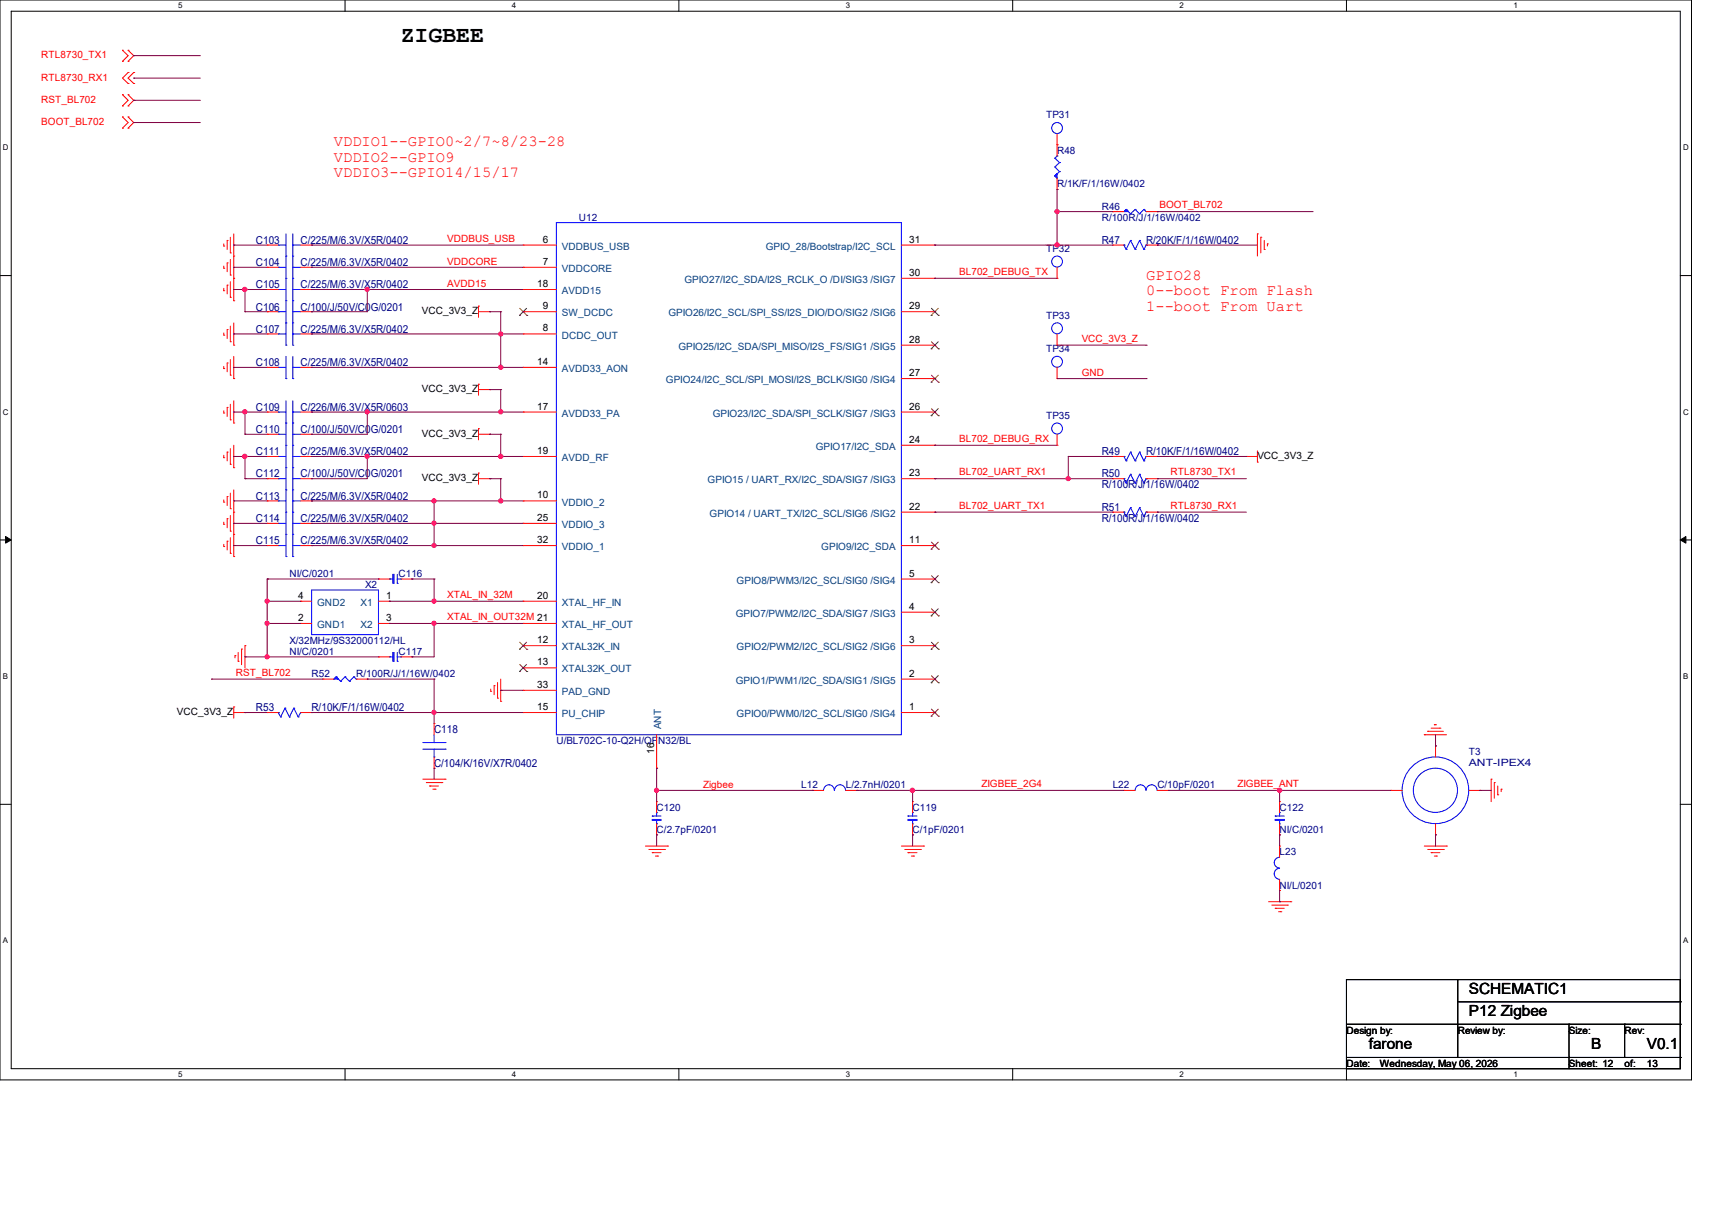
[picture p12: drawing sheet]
<svg xmlns="http://www.w3.org/2000/svg" width="297mm" height="210mm" viewBox="0 0 297 210" stroke-linecap="round" stroke-linejoin="round" font-family="sans-serif">
<path d="M0 0h293.5v187.3h-293.5zM1.9 1.9h289.6v183.4h-289.6z" fill="none" stroke="#000" stroke-width=".17"/>
<g fill="#fff">
<path d="M30.9 .2h.8v1.5h-.8z"/>
<path d="M30.9 185.5h.8v1.6h-.8z"/>
</g>
<path d="M59.9 0v1.9M59.9 185.3v2" fill="none" stroke="#000" stroke-width=".17"/>
<g fill="#fff">
<path d="M88.8 .2h.8v1.5h-.8z"/>
<path d="M88.8 185.5h.8v1.6h-.8z"/>
</g>
<path d="M117.8 0v1.9M117.8 185.3v2" fill="none" stroke="#000" stroke-width=".17"/>
<g fill="#fff">
<path d="M146.7 .2h.8v1.5h-.8z"/>
<path d="M146.7 185.5h.8v1.6h-.8z"/>
</g>
<path d="M175.7 0v1.9M175.7 185.3v2" fill="none" stroke="#000" stroke-width=".17"/>
<g fill="#fff">
<path d="M204.6 .2h.8v1.5h-.8z"/>
<path d="M204.6 185.5h.8v1.6h-.8z"/>
</g>
<path d="M233.6 0v1.9M233.6 185.3v2" fill="none" stroke="#000" stroke-width=".17"/>
<g fill="#fff">
<path d="M262.6 .2h.7v1.5h-.7z"/>
<path d="M262.6 185.5h.7v1.6h-.7z"/>
<path d="M.5 24.8h1v1.6h-1z"/>
<path d="M292 24.8h1v1.6h-1z"/>
<path d="M.5 70.7h1v1.5h-1z"/>
<path d="M292 70.7h1v1.5h-1z"/>
</g>
<path d="M0 47.8h1.9M291.5 47.8h2" fill="none" stroke="#000" stroke-width=".17"/>
<g fill="#fff">
<path d="M.5 116.5h.9v1.6h-.9z"/>
<path d="M292 116.5h.9v1.6h-.9z"/>
</g>
<path d="M0 93.6h1.9M291.5 93.6h2" fill="none" stroke="#000" stroke-width=".17"/>
<path d="M1 93l.9 .6-.9 .6zM291.5 93.6l1-.6v1.2z" fill="#000" stroke="#000" stroke-width=".17"/>
<g fill="#fff">
<path d="M.5 162.4h.9v1.5h-.9z"/>
<path d="M292 162.4h.9v1.5h-.9z"/>
</g>
<g fill="none" stroke="#000" stroke-width=".17">
<path d="M0 139.5h1.9M291.5 139.5h2M233.6 169.9h57.9v15.4h-57.9zM233.6 177.6h57.9M252.9 169.9h.1M252.9 173.7h38.6M252.9 169.9v13.5M272.2 177.6h.1M272.2 177.6v7.7M281.9 177.6h.1M281.9 177.6v5.8M291.5 177.6h.1"/>
<path d="M291.5 173.7h.1M233.6 183.4h57.9M291.5 183.4h.1"/>
</g>
<g fill="none" stroke="#f00" stroke-width=".17">
<path d="M21.3 10.6h.1M21.3 8.7h.1M21.3 18.4h.1M21.3 16.4h.1M21.3 8.7l.9 1-.9 .9M21.3 16.4l.9 1-.9 1M22.2 8.7h.1M22.2 10.6h.1M22.2 14.5h.1M22.2 12.6h.1M22.2 16.4h.1M22.2 18.4h.1"/>
<path d="M22.2 8.7l1 1-1 .9M22.2 12.6l-.9 .9 .9 1M22.2 16.4l1 1-1 1M23.2 14.5h.1M23.2 12.6h.1M23.2 12.6l-1 .9 1 1M21.3 22.2h.1M21.3 20.3h.1M21.3 20.3l.9 1-.9 .9M22.2 20.3h.1M22.2 22.2h.1M22.2 20.3l1 1-1 .9"/>
<path d="M183.4 32.9h.1M183.4 25.1h.1M183.4 23.2v3.9M183.4 30.9v2M193 36.7h.1M193 36.7h2M198.8 36.7h2M200.8 36.7h.1M38.8 42.7h.1M38.8 46.5h.1M38.8 50.4h.1M38.8 58.1h.1"/>
<path d="M38.8 42.3v.4M38.8 46.1v.4M38.8 50v.4M38.8 57.7v.4M39.4 41.7h.1M39.4 45.6h.1M39.4 49.4h.1M39.4 57.1h.1M39.4 41.7v1.6M39.4 45.6v1.5M39.4 49.4v1.6M39.4 57.1v1.6"/>
<path d="M40 43.9h.1M40 47.7h.1M40 51.6h.1M40 59.3h.1M40 41.1v2.8M40 45v2.7M40 48.9v2.7M40 56.6v2.7M40.6 44.4h.1M40.6 48.3h.1M40.6 52.2h.1M40.6 59.9h.1"/>
<path d="M40.6 40.6v11.6M40.6 56v3.9M46.4 54.1h.1M46.4 46.4h.1M46.4 42.5h.1M46.4 50.2h.1M46.4 57.9h.1M46.4 54.1h1.9M46.4 46.4h1.9M46.4 42.5h1.9M46.4 50.2h1.9M46.4 57.9h1.9"/>
<path d="M52.2 54.1h1.9M52.2 46.4h1.9M52.2 42.5h1.9M52.2 50.2h1.9M52.2 57.9h1.9M54.1 54.1h.1M54.1 46.4h.1M54.1 42.5h.1M54.1 50.2h.1M54.1 57.9h.1M83 53.1h.1M83 54.1h2"/>
<path d="M83 53.1v1.9M85 54.1h.1M90.8 42.5h.1M90.8 46.4h.1M90.8 57.9h.1M90.8 50.2h.1M90.8 54.1h.1M90.8 54.1h5.7M90.8 46.4h5.7M90.8 42.5h5.7M90.8 50.2h5.7M90.8 57.9h5.7"/>
<path d="M156.4 54.1h5.8M156.4 42.5h5.8M156.4 59.9h5.8M156.4 48.3h5.8M162.2 59.9h.1M162.2 54.1h.1M162.2 48.3h.1M162.2 42.5h.1M183.4 48.3h.1M183.4 59.9h.1M183.4 46.4v1.9M183.4 57.9v2"/>
<path d="M193 42.5h.1M193 42.5h2M198.8 42.5h2M200.8 42.5h.1M218.1 40.6h.1M218.1 40.6v3.8M218.7 41.1h.1M218.7 41.1v2.8M219.3 43.3h.1M219.3 41.7v1.6M219.9 42.3h.1M219.9 42.3v.4"/>
<path d="M38.8 63.9h.1M38.8 71.6h.1M38.8 79.4h.1M38.8 63.5v.4M38.8 71.2v.4M38.8 79v.4M39.4 62.9h.1M39.4 70.7h.1M39.4 78.4h.1M39.4 62.9v1.6M39.4 70.7v1.5M39.4 78.4v1.5"/>
<path d="M40 65.1h.1M40 72.8h.1M40 62.4v2.7M40 70.1v2.7M40 77.8v2.7M40.6 65.7h.1M40.6 73.4h.1M40.6 61.8v3.9M40.6 69.5v3.9M40.6 77.2v3.9M46.4 79.2h.1M46.4 63.7h.1"/>
<path d="M46.4 71.5h.1M46.4 75.3h.1M46.4 75.3h1.9M46.4 79.2h1.9M46.4 63.7h1.9M46.4 71.5h1.9M52.2 75.3h1.9M52.2 79.2h1.9M52.2 63.7h1.9M52.2 71.5h1.9M54.1 79.2h.1M54.1 63.7h.1"/>
<path d="M54.1 71.5h.1M54.1 75.3h.1M83 66.6h.1M83 74.3h.1M83 66.6v1.9M83 74.3v2M83 67.6h2M83 75.3h2M85 67.6h.1M85 75.3h.1M90.8 71.5h.1M90.8 79.2h.1"/>
<path d="M90.8 63.7h.1M90.8 79.2h5.7M90.8 63.7h5.7M90.8 71.5h5.7M156.4 71.5h5.8M156.4 77.2h5.8M156.4 65.7h5.8M162.2 77.2h.1M162.2 71.5h.1M162.2 65.7h.1M183.4 77.2h.1M183.4 65.7h.1"/>
<path d="M183.4 63.7v2M183.4 75.3v1.9M193 79.2h.1M193 79.2h2M198.8 79.2h2M200.8 79.2h.1M216.2 79.2h.1M216.2 79.2h1.9M218.1 78.2v1.9M38.8 90.9h.1M38.8 94.8h.1M38.8 87.1h.1"/>
<path d="M38.8 86.7v.4M38.8 90.6v.3M38.8 94.4v.4M39.4 90h.1M39.4 93.9h.1M39.4 86.1h.1M39.4 86.1v1.6M39.4 90v1.5M39.4 93.9v1.5M40 92.1h.1M40 96h.1M40 80.5h.1"/>
<path d="M40 88.2h.1M40 85.5v2.7M40 89.4v2.7M40 93.3v2.7M40.6 92.7h.1M40.6 96.5h.1M40.6 81.1h.1M40.6 88.8h.1M40.6 85v11.5M46.4 94.6h.1M46.4 86.9h.1M46.4 90.8h.1"/>
<path d="M46.4 83h.1M46.4 83h1.9M46.4 94.6h1.9M46.4 86.9h1.9M46.4 90.8h1.9M52.2 83h1.9M52.2 94.6h1.9M52.2 86.9h1.9M52.2 90.8h1.9M54.1 94.6h.1M54.1 86.9h.1M54.1 90.8h.1"/>
<path d="M54.1 83h.1M83 82h.1M83 82v2M83 83h2M85 83h.1M90.8 90.8h.1M90.8 94.6h.1M90.8 86.9h.1M90.8 94.6h5.7M90.8 86.9h5.7M90.8 90.8h5.7M156.4 83h5.8"/>
<path d="M156.4 94.6h5.8M156.4 88.8h5.8M162.2 88.8h.1M162.2 83h.1M162.2 94.6h.1M193 83h.1M193 88.8h.1M193 83h2M193 88.8h2M198.8 83h2M198.8 88.8h2M200.8 83h.1"/>
<path d="M200.8 88.8h.1M218.1 80.1h.1M40.8 113.7h.1M40.8 113.7v.4M41.3 114.7h.1M41.3 113.2v1.5M41.9 112.6h.1M41.9 112.6v2.7M42.5 112h.1M42.5 112v3.8M52.2 108.1h.1M52.2 104.3h.1"/>
<path d="M52.2 104.3h1.9M52.2 108.1h1.9M56 117.8h.1M56 117.8h1.9M61.8 117.8h1.9M63.7 117.8h.1M65.7 100.4h.1M65.7 113.9h.1M65.7 104.3h1.9M65.7 108.1h1.9M65.7 100.4h1.9M65.7 113.9h1.9"/>
<path d="M67.6 104.3h.1M67.6 108.1h.1M69.5 100.4h2M69.5 113.9h2M71.5 100.4h.1M71.5 113.9h.1M85.1 119.9h.1M85.1 119.5v.4M85.7 118.9h.1M85.7 118.9v1.6M86.3 118.4v2.7M86.9 117.8v3.8"/>
<path d="M90.8 104.3h.1M90.8 108.1h.1M90.8 115.8h.1M90.8 112h.1M90.8 119.7h.1M90.8 104.3h5.7M90.8 108.1h5.7M90.8 112h5.7M90.8 115.8h5.7M90.8 119.7h5.7M156.4 100.4h5.8M156.4 117.8h5.8"/>
<path d="M156.4 112h5.8M156.4 106.2h5.8M162.2 117.8h.1M162.2 112h.1M162.2 106.2h.1M162.2 100.4h.1M40.6 122.6h.1M40.6 122.6v1.9M40.6 123.6h1.9M42.5 123.6h.1M46.4 123.6h.1M46.4 123.6h1.9"/>
<path d="M52.2 123.6h1.9M54.1 123.6h.1M73.4 135.1h3.8M74 135.7h2.7M74.5 136.3h.1M74.5 136.3h1.6M75.1 136.9h.4M75.3 125.5h.1M75.3 133.2h.1M75.3 125.5v1.9M75.3 131.3v1.9M75.5 136.9h.1"/>
<path d="M76.7 135.7h.1M77.2 135.1h.1M86.3 121.1h.1M86.9 121.6h.1M90.8 123.6h.1M90.8 123.6h5.7M113.9 139h.1M113.9 133.2h.1M113.9 127.4v5.8M113.9 139v1.9M140.9 137.1h.1M140.9 137.1h2"/>
<path d="M146.7 137.1h2M148.7 137.1h.1M156.4 123.6h5.8M158.3 139h.1M158.3 139v1.9M162.2 123.6h.1M195 137.1h.1M195 137.1h1.9M200.8 137.1h1.9M202.7 137.1h.1M222 139h.1M222 139v1.9"/>
<path d="M241.3 137.1h.1M241.3 137.1h1.9M247.1 127.4h.1M247.1 127.4h3.9M247.7 126.8h.1M247.7 126.8h2.7M248.3 126.3h1.5M248.8 125.7h.1M248.8 125.7h.4M249 129.4h.1M249 129.4v1.9M249.8 126.3h.1"/>
<path d="M254.8 137.1h2M256.8 137.1h.1M258.7 135.1h.1M258.7 135.1v3.9M259.2 135.7h.1M259.2 135.7v2.7M259.8 137.8h.1M259.8 136.3v1.5M260.4 136.9h.1M260.4 136.9v.4M112 146.7h3.8M112.6 147.3h2.7"/>
<path d="M113.2 147.9h.1M113.2 147.9h1.5M113.7 148.5h.4M113.9 144.8h.1M113.9 142.9v1.9M114.1 148.5h.1M115.3 147.3h.1M115.8 146.7h.1M156.4 146.7h3.8M157 147.3h2.7M157.5 147.9h.1M157.5 147.9h1.6"/>
<path d="M158.1 148.5h.4M158.3 144.8h.1M158.3 142.9v1.9M158.5 148.5h.1M159.7 147.3h.1M160.2 146.7h.1M220.1 156.4h3.8M220.6 157h2.8M221.2 157.5h.1M221.2 157.5h1.6M221.8 158.1h.4M222 144.8h.1"/>
<path d="M222 154.4h.1M222 146.7h.1M222 142.9v1.9M222 146.7v2M222 152.5v1.9M222.2 158.1h.1M223.4 157h.1M223.9 156.4h.1M247.1 146.7h3.9M247.7 147.3h2.7M248.3 147.9h.1M248.3 147.9h1.5"/>
<path d="M248.8 148.5h.4M249 144.8h.1M249 142.9v1.9M249.2 148.5h.1M250.4 147.3h.1M251 146.7h.1"/>
</g>
<g fill="none" stroke="#00f" stroke-width=".17">
<path d="M96.5 38.6h59.9v88.8h-59.9zM183 30.5h.1M183 29h.1M183 27.4h.1M183 30.5l.4 .4M183 29l.8 .8M183 27.4l.8 .8M183.4 27.1h.1M183.4 27.1l-.4 .3M183.8 29.8h.1M183.8 28.2h.1M183.8 29.8l-.8 .7"/>
<path d="M183.8 28.2l-.8 .8M195.4 36.3h.1M195.4 36.3l-.4 .4M195.4 36.3l.7 .8M196.1 37.1h.1M196.9 36.3h.1M196.9 36.3l-.8 .8M196.9 36.3l.8 .8M197.7 37.1h.1M198.5 36.3h.1M198.5 36.3l-.8 .8M198.5 36.3l.3 .4"/>
<path d="M198.8 36.7h.1M48.3 54.1h.1M48.3 46.4h.1M48.3 42.5h.1M48.3 50.2h.1M48.3 57.9h.1M48.3 54.1h1.3M48.3 46.4h1.3M48.3 42.5h1.3M48.3 50.2h1.3M48.3 57.9h1.3M49.6 56h.1"/>
<path d="M49.6 48.3h.1M49.6 44.4h.1M49.6 52.2h.1M49.6 59.9h.1M49.6 40.6v19.3M50.8 54.1h.1M50.8 56h.1M50.8 46.4h.1M50.8 48.3h.1M50.8 42.5h.1M50.8 44.4h.1M50.8 50.2h.1"/>
<path d="M50.8 52.2h.1M50.8 57.9h.1M50.8 59.9h.1M50.8 40.6v19.3M50.8 54.1h1.4M50.8 46.4h1.4M50.8 42.5h1.4M50.8 50.2h1.4M50.8 57.9h1.4M195 42.5h.1M195 42.5l.4 .8M195.4 43.3h.1"/>
<path d="M196.1 41.7h.1M196.1 41.7l-.7 1.6M196.1 41.7l.8 1.6M196.9 43.3h.1M197.7 41.7h.1M197.7 41.7l-.8 1.6M197.7 41.7l.8 1.6M198.5 43.3h.1M198.8 42.5h.1M198.8 42.5l-.3 .8M48.3 79.2h.1M48.3 63.7h.1"/>
<path d="M48.3 71.5h.1M48.3 75.3h.1M48.3 79.2h1.3M48.3 63.7h1.3M48.3 71.5h1.3M48.3 75.3h1.3M49.6 65.7h.1M49.6 73.4h.1M49.6 77.2h.1M49.6 61.8v3.9M49.6 69.5v27M50.8 79.2h.1"/>
<path d="M50.8 63.7h.1M50.8 65.7h.1M50.8 71.5h.1M50.8 73.4h.1M50.8 75.3h.1M50.8 77.2h.1M50.8 61.8v3.9M50.8 69.5v27M50.8 79.2h1.4M50.8 63.7h1.4M50.8 71.5h1.4M50.8 75.3h1.4"/>
<path d="M195 79.2h.1M195 79.2l.4 .7M195.4 79.9h.1M196.1 78.4h.1M196.1 78.4l-.7 1.5M196.1 78.4l.8 1.5M196.9 79.9h.1M197.7 78.4h.1M197.7 78.4l-.8 1.5M197.7 78.4l.8 1.5M198.5 79.9h.1M198.8 79.2h.1"/>
<path d="M198.8 79.2l-.3 .7M48.3 94.6h.1M48.3 86.9h.1M48.3 90.8h.1M48.3 83h.1M48.3 94.6h1.3M48.3 86.9h1.3M48.3 90.8h1.3M48.3 83h1.3M49.6 96.5h.1M49.6 81.1h.1M49.6 88.8h.1"/>
<path d="M49.6 92.7h.1M49.6 85h.1M50.8 94.6h.1M50.8 96.5h.1M50.8 81.1h.1M50.8 86.9h.1M50.8 88.8h.1M50.8 90.8h.1M50.8 92.7h.1M50.8 83h.1M50.8 85h.1M50.8 94.6h1.4"/>
<path d="M50.8 86.9h1.4M50.8 90.8h1.4M50.8 83h1.4M68.9 99.6v1.6M195 83h.1M195 88.8h.1M195 83l.4 .8M195 88.8l.4 .8M195.4 83.8h.1M195.4 89.6h.1M196.1 82.3h.1M196.1 88.1h.1"/>
<path d="M196.1 82.3l-.7 1.5M196.1 82.3l.8 1.5M196.1 88.1l-.7 1.5M196.1 88.1l.8 1.5M196.9 83.8h.1M196.9 89.6h.1M197.7 82.3h.1M197.7 88.1h.1M197.7 82.3l-.8 1.5M197.7 82.3l.8 1.5M197.7 88.1l-.8 1.5M197.7 88.1l.8 1.5"/>
<path d="M198.5 83.8h.1M198.5 89.6h.1M198.8 83h.1M198.8 88.8h.1M198.8 83l-.3 .8M198.8 88.8l-.3 .8M54.1 102.3h11.6v7.8h-11.6zM58.3 117.4h.1M58.3 117.4l-.4 .4M58.3 117.4l.8 .8M59.1 118.2h.1M59.9 117.4h.1"/>
<path d="M59.9 117.4l-.8 .8M59.9 117.4l.7 .8M60.6 118.2h.1M61.4 117.4h.1M61.4 117.4l-.8 .8M61.4 117.4l.4 .4M61.8 117.8h.1M67.6 100.4h.1M67.6 113.9h.1M67.6 100.4h.6M67.6 113.9h.6M68.9 101.2h.1"/>
<path d="M68.9 114.7h.1M68.9 100.4h.6M68.9 113.2v1.5M68.9 113.9h.6M69.5 100.4h.1M69.5 113.9h.1M48.3 123.6h.1M48.3 123.6l.4 .7M48.7 124.3h.1M49.4 122.8h.1M49.4 122.8l-.7 1.5M49.4 122.8l.8 1.5"/>
<path d="M50.2 124.3h.1M51 122.8h.1M51 122.8l-.8 1.5M51 122.8l.7 1.5M51.7 124.3h.1M52.2 123.6h.1M52.2 123.6l-.5 .7M73.4 129.9h3.8M73.4 128.8h3.8M75.3 131.3h.1M75.3 128.8h.1M75.3 127.4v1.4"/>
<path d="M75.3 129.9v1.4M77.2 129.9h.1M77.2 128.8h.1M144.7 137.1a.93 .93 0 0 0-.9-1 .93 .93 0 0 0-.9 1M146.7 137.1a.95 .95 0 0 0-1-1 .95 .95 0 0 0-.9 1M198.8 137.1a.93 .93 0 0 0-.9-1 .93 .93 0 0 0-1 1M200.7 137.1a.95 .95 0 0 0-.9-1 .95 .95 0 0 0-1 1M113.2 141.5h.1M113.2 141.5h1.5M113.9 140.9h.1M113.9 142.9h.1M113.9 140.9v.6"/>
<path d="M113.9 142.3v.6M157.5 141.5h.1M157.5 141.5h1.6M158.3 140.9h.1M158.3 142.9h.1M158.3 140.9v.6M158.3 142.3v.6M221.2 141.5h.1M221.2 141.5h1.6M222 150.6a.95 .95 0 0 0-.9 .9 .95 .95 0 0 0 .9 1M222 140.9h.1M222 142.9h.1"/>
<path d="M222 148.7a.93 .93 0 0 0-.9 .9 .93 .93 0 0 0 .9 .9M222 140.9v.6M222 142.3v.6"/>
<circle cx="183.4" cy="22.2" r=".94"/>
<circle cx="183.4" cy="56.9" r=".94"/>
<circle cx="183.4" cy="45.4" r=".94"/>
<circle cx="183.4" cy="74.3" r=".94"/>
<circle cx="183.4" cy="62.7" r=".94"/>
<circle cx="249" cy="137.1" r="5.8"/>
<circle cx="249" cy="137.1" r="3.8"/>
</g>
<g fill="#00f" stroke="#00f" stroke-width=".17">
<path d="M183 30.5l.4-.4v.8l-.4-.4 .4-.4z" fill-rule="evenodd"/>
<path d="M68.2 99.6h.2v1.6h-.2z" fill-rule="evenodd"/>
<path d="M68.2 113.2h.2v1.5h-.2z" fill-rule="evenodd"/>
<path d="M195.4 36.3l.3 .4h-.7l.4-.4 .3 .4z" fill-rule="evenodd"/>
<path d="M113.2 142.1h1.5v.2h-1.5z" fill-rule="evenodd"/>
<path d="M221.2 142.1h1.6v.2h-1.6z" fill-rule="evenodd"/>
<path d="M57.9 117.8l.4-.4 .4 .4-.4-.4 .4 .4z" fill-rule="evenodd"/>
<path d="M157.5 142.1h1.6v.2h-1.6z" fill-rule="evenodd"/>
</g>
<g fill="none" stroke="#804000" stroke-width=".17">
<path d="M90.1 54.7h.1M90.2 53.5l1.2 1.2M91.4 53.5l-1.3 1.2M91.4 54.7h.1M161.5 54.7h.1M161.6 59.3l1.2 1.2M161.6 53.5l1.2 1.2M162.8 59.3l-1.3 1.2M162.8 53.5l-1.3 1.2M162.8 54.7h.1M161.5 72.1h.1M161.5 66.3h.1"/>
<path d="M161.5 60.5h.1M161.6 70.9l1.2 1.2M161.6 65.1l1.2 1.2M162.8 70.9l-1.3 1.2M162.8 65.1l-1.3 1.2M162.8 72.1h.1M162.8 66.3h.1M162.8 60.5h.1M161.5 95.2h.1M161.6 99.8l1.2 1.2M161.6 94l1.2 1.2M162.8 99.8l-1.3 1.2"/>
<path d="M162.8 94l-1.3 1.2M162.8 95.2h.1M90.1 116.5h.1M90.1 112.6h.1M90.2 115.2l1.2 1.3M90.2 111.4l1.2 1.2M91.4 115.2l-1.3 1.3M91.4 111.4l-1.3 1.2M91.4 116.5h.1M91.4 112.6h.1M161.5 118.4h.1M161.5 112.6h.1"/>
<path d="M161.5 106.8h.1M161.5 101h.1M161.6 117.2l1.2 1.2M161.6 111.4l1.2 1.2M161.6 105.6l1.2 1.2M162.8 117.2l-1.3 1.2M162.8 111.4l-1.3 1.2M162.8 105.6l-1.3 1.2M162.8 118.4h.1M162.8 112.6h.1M162.8 106.8h.1M162.8 101h.1"/>
<path d="M161.5 124.2h.1M161.6 123l1.2 1.2M162.8 123l-1.3 1.2M162.8 124.2h.1"/>
</g>
<g fill="none" stroke="#800040" stroke-width=".17">
<path d="M23.2 9.7h.1M23.2 13.5h.1M23.2 17.4h.1M23.2 9.7h11.6M23.2 13.5h11.6M23.2 17.4h11.6M23.2 21.3h.1M23.2 21.3h11.6M183.4 32.9h.1M183.4 36.7h.1M183.4 32.9v9.6M183.4 36.7h9.6"/>
<path d="M200.8 36.7h.1M200.8 36.7h27M40.6 42.5h.1M40.6 46.4h.1M40.6 50.2h.1M40.6 57.9h.1M40.6 42.5h5.8M40.6 57.9h5.8M40.6 46.4h5.8M40.6 50.2h5.8M42.5 50.2h.1M42.5 54.1h.1"/>
<path d="M42.5 54.1h3.9M42.5 50.2v3.9M54.1 42.5h.1M54.1 46.4h.1M54.1 50.2h.1M54.1 54.1h.1M54.1 57.9h.1M54.1 42.5h36.7M54.1 57.9h36.7M54.1 46.4h36.7M54.1 50.2h36.7M63.7 50.2h.1"/>
<path d="M63.7 50.2v3.9h-9.6M85 54.1h.1M85 54.1h1.9M86.9 54.1h.1M86.9 57.9h.1M86.9 54.1v9.6M162.2 48.3h.1M162.2 42.5h.1M162.2 42.5h30.8M162.2 48.3h21.2M183.4 42.5h.1M183.4 59.9h15.4"/>
<path d="M198.8 59.9h.1M200.8 42.5h.1M200.8 42.5h17.3M40.6 63.7h.1M40.6 71.5h.1M40.6 79.2h.1M40.6 79.2h5.8M40.6 71.5h5.8M40.6 63.7h5.8M42.5 75.3h.1M42.5 71.5h.1M42.5 79.2h.1"/>
<path d="M42.5 71.5v3.8M42.5 79.2v3.8M42.5 75.3h3.9M54.1 63.7h.1M54.1 71.5h.1M54.1 75.3h.1M54.1 79.2h.1M54.1 79.2h36.7M54.1 71.5h36.7M54.1 63.7h36.7M63.7 71.5h.1M63.7 79.2h.1"/>
<path d="M63.7 79.2v3.8h-9.6M63.7 71.5v3.8h-9.6M85 67.6h.1M85 75.3h.1M85 75.3h1.9M85 67.6h1.9M86.9 63.7h.1M86.9 67.6h.1M86.9 71.5h.1M86.9 75.3h.1M86.9 79.2h.1M86.9 67.6v3.9"/>
<path d="M86.9 75.3v3.9M162.2 77.2h.1M162.2 77.2h21.2M183.4 65.7h15.4M185.3 79.2h.1M185.3 79.2h7.7M185.3 79.2v3.8M198.8 65.7h.1M200.8 79.2h.1M200.8 79.2h15.4M40.6 90.8h.1M40.6 94.6h.1"/>
<path d="M40.6 86.9h.1M40.6 90.8h5.8M40.6 94.6h5.8M40.6 86.9h5.8M42.5 83h.1M42.5 83h3.9M54.1 90.8h.1M54.1 94.6h.1M54.1 83h.1M54.1 86.9h.1M54.1 90.8h36.7M54.1 94.6h36.7"/>
<path d="M54.1 86.9h36.7M75.3 90.8h.1M75.3 94.6h.1M75.3 86.9h.1M75.3 86.9v7.7M85 83h.1M85 83h1.9M86.9 83h.1M86.9 86.9h.1M86.9 83v3.9M162.2 83h.1M162.2 88.8h.1"/>
<path d="M162.2 83h30.8M162.2 88.8h30.8M185.3 83h.1M200.8 83h.1M200.8 88.8h.1M200.8 83h15.4M200.8 88.8h15.4M36.7 117.8h.1M36.7 117.8h19.3M42.5 113.9h.1M42.5 113.9h23.2M46.4 100.4h.1"/>
<path d="M46.4 108.1h.1M46.4 113.9h.1M46.4 104.3h.1M46.4 104.3h5.8M46.4 100.4h19.3M46.4 108.1h5.8M46.4 100.4v13.5M63.7 117.8h.1M63.7 117.8h11.6M67.6 104.3h.1M67.6 108.1h.1M67.6 104.3h23.2"/>
<path d="M67.6 108.1h23.2M71.5 100.4h.1M71.5 113.9h.1M71.5 100.4h3.8M75.3 100.4h.1M75.3 108.1h.1M75.3 104.3h.1M75.3 117.8h.1M75.3 108.1v5.8h-3.8M75.3 100.4v3.9M75.3 117.8v7.7M86.9 119.7h.1"/>
<path d="M86.9 119.7h3.9M42.5 123.6h.1M42.5 123.6h3.9M54.1 123.6h.1M54.1 123.6h36.7M75.3 123.6h.1M75.3 133.2h.1M75.3 133.2v1.9M113.9 137.1h.1M113.9 133.2h.1M113.9 137.1h27M113.9 133.2v5.8"/>
<path d="M140.9 137.1h.1M148.7 137.1h.1M148.7 137.1h46.3M158.3 137.1h.1M158.3 137.1v1.9M202.7 137.1h38.6M222 137.1h.1M222 137.1v1.9M249 129.4h.1M249 127.4v2M256.8 137.1h.1M256.8 137.1h1.9"/>
<path d="M113.9 144.8h.1M113.9 144.8v1.9M158.3 144.8h.1M158.3 144.8v1.9M222 144.8h.1M222 156.4h.1M222 144.8v1.9M222 154.4v2M249 144.8h.1M249 144.8v1.9"/>
</g>
<g fill="#f0f" stroke="#f0f" stroke-width=".17">
<circle cx="75.3" cy="90.7" r=".36"/>
<circle cx="75.3" cy="94.6" r=".36"/>
<circle cx="46.3" cy="113.9" r=".36"/>
<circle cx="75.3" cy="104.2" r=".36"/>
<circle cx="75.3" cy="108.1" r=".36"/>
<circle cx="46.3" cy="104.2" r=".36"/>
<circle cx="46.3" cy="108.1" r=".36"/>
<circle cx="185.3" cy="83" r=".36"/>
<circle cx="183.4" cy="42.5" r=".37"/>
<circle cx="86.9" cy="71.4" r=".37"/>
<circle cx="63.7" cy="71.4" r=".36"/>
<circle cx="63.7" cy="50.2" r=".36"/>
<circle cx="42.5" cy="50.2" r=".37"/>
<circle cx="183.4" cy="36.7" r=".37"/>
<circle cx="86.9" cy="57.9" r=".37"/>
<circle cx="42.5" cy="71.4" r=".37"/>
<circle cx="86.9" cy="63.7" r=".37"/>
<circle cx="75.3" cy="123.5" r=".36"/>
<circle cx="42.5" cy="79.1" r=".37"/>
<circle cx="86.9" cy="79.1" r=".37"/>
<circle cx="63.7" cy="79.1" r=".36"/>
<circle cx="75.3" cy="86.9" r=".36"/>
<circle cx="86.9" cy="86.9" r=".37"/>
<circle cx="158.3" cy="137.1" r=".37"/>
<circle cx="113.9" cy="137.1" r=".36"/>
<circle cx="222" cy="137.1" r=".37"/>
</g>
<text font-size="4" x="69.5" y="7.3">ZIGBEE</text>
<g font-size="2.7" fill="#f00">
<text x="57.9" y="25.4">VDDIO1--GPIO0~2/7~8/23-28</text>
<text x="57.9" y="28">VDDIO2--GPIO9</text>
<text x="57.9" y="30.7">VDDIO3--GPIO14/15/17</text>
<text x="198.8" y="48.5">GPIO28</text>
<text x="198.8" y="51.2">0--boot From Flash</text>
<text x="198.8" y="53.8">1--boot From Uart</text>
</g>
<g font-size="2.7">
<text x="254.8" y="172.3">SCHEMATIC1</text>
<text x="254.8" y="176.1">P12 Zigbee</text>
<text x="237.4" y="181.9">farone</text>
<text x="276.1" y="181.9">B</text>
<text x="285.7" y="181.9">V0.1</text>
</g>
<g font-size="1.9" fill="#000080">
<text x="44.4" y="46.1">C104</text>
<text x="44.4" y="42.2">C103</text>
<text x="52.2" y="46.1">C/225/M/6.3V/X5R/0402</text>
<text x="52.2" y="42.2">C/225/M/6.3V/X5R/0402</text>
<text x="191.1" y="42.2">R47</text>
<text x="198.8" y="42.2">R/20K/F/1/16W/0402</text>
<text x="44.4" y="53.8">C106</text>
<text x="44.4" y="50">C105</text>
<text x="52.2" y="53.8">C/100/J/50V/C0G/0201</text>
<text x="52.2" y="50">C/225/M/6.3V/X5R/0402</text>
<text x="44.4" y="57.7">C107</text>
<text x="52.2" y="57.7">C/225/M/6.3V/X5R/0402</text>
<text x="44.4" y="63.5">C108</text>
<text x="52.2" y="63.5">C/225/M/6.3V/X5R/0402</text>
<text x="44.4" y="71.2">C109</text>
<text x="52.2" y="71.2">C/226/M/6.3V/X5R/0603</text>
<text x="44.4" y="75.1">C110</text>
<text x="52.2" y="75.1">C/100/J/50V/C0G/0201</text>
<text x="44.4" y="78.9">C111</text>
<text x="44.4" y="82.8">C112</text>
<text x="52.2" y="78.9">C/225/M/6.3V/X5R/0402</text>
<text x="52.2" y="82.8">C/100/J/50V/C0G/0201</text>
<text x="191.1" y="78.9">R49</text>
<text x="191.1" y="82.8">R50</text>
<text x="198.8" y="78.9">R/10K/F/1/16W/0402</text>
<text x="44.4" y="86.7">C113</text>
<text x="52.2" y="86.7">C/225/M/6.3V/X5R/0402</text>
<text x="191.1" y="84.7">R/100R/J/1/16W/0402</text>
<text x="191.1" y="88.6">R51</text>
<text x="44.4" y="94.4">C115</text>
<text x="44.4" y="90.5">C114</text>
<text x="52.2" y="94.4">C/225/M/6.3V/X5R/0402</text>
<text x="52.2" y="90.5">C/225/M/6.3V/X5R/0402</text>
<text x="191.1" y="90.5">R/100R/J/1/16W/0402</text>
<text x="44.4" y="123.3">R53</text>
<text x="54.1" y="123.3">R/10K/F/1/16W/0402</text>
<text x="75.3" y="127.2">C118</text>
<text x="75.3" y="133">C/104/K/16V/X7R/0402</text>
</g>
<g font-size="1.7" fill="#f00">
<text x="7.2" y="10.1">RTL8730_TX1</text>
<text x="7.2" y="14">RTL8730_RX1</text>
<text x="7.2" y="17.8">RST_BL702</text>
<text x="7.2" y="21.7">BOOT_BL702</text>
<text x="77.6" y="41.9">VDDBUS_USB</text>
<text x="201.2" y="36.1">BOOT_BL702</text>
<text x="77.6" y="46">VDDCORE</text>
<text x="166.4" y="47.7">BL702_DEBUG_TX</text>
<text x="77.6" y="49.8">AVDD15</text>
<text x="187.7" y="59.3">VCC_3V3_Z</text>
<text x="187.7" y="65.3">GND</text>
<text x="166.4" y="76.6">BL702_DEBUG_RX</text>
<text x="166.4" y="82.4">BL702_UART_RX1</text>
<text x="203.1" y="82.4">RTL8730_TX1</text>
<text x="166.4" y="88.2">BL702_UART_TX1</text>
<text x="203.1" y="88.2">RTL8730_RX1</text>
<text x="77.6" y="103.7">XTAL_IN_32M</text>
<text x="77.6" y="107.5">XTAL_IN_OUT32M 21</text>
<text x="40.9" y="117.2">RST_BL702</text>
<text x="122" y="136.7">Zigbee</text>
<text x="170.3" y="136.5">ZIGBEE_2G4</text>
<text x="214.7" y="136.5">ZIGBEE_ANT</text>
</g>
<g font-size="1.7" fill="#000080">
<text x="181.5" y="20.5">TP31</text>
<text x="183.4" y="26.7">R48</text>
<text x="183.4" y="32.5">R/1K/F/1/16W/0402</text>
<text x="100.4" y="38.3">U12</text>
<text x="191.1" y="36.4">R46</text>
<text x="191.1" y="38.3">R/100R/J/1/16W/0402</text>
<text x="181.5" y="43.7">TP32</text>
<text x="181.5" y="55.3">TP33</text>
<text x="181.5" y="61.1">TP34</text>
<text x="181.5" y="72.6">TP35</text>
<text x="50.2" y="100.1">NI/C/0201</text>
<text x="69.1" y="100.1">C116</text>
<text x="63.3" y="102">X2</text>
<text x="50.2" y="111.7">X/32MHz/9S32000112/HL</text>
<text x="50.2" y="113.6">NI/C/0201</text>
<text x="69.1" y="113.6">C117</text>
<text x="54.1" y="117.4">R52</text>
<text x="61.8" y="117.4">R/100R/J/1/16W/0402</text>
<text x="96.5" y="129">U/BL702C-10-Q2H/QFN32/BL</text>
<text x="254.8" y="131">T3</text>
<text x="139" y="136.7">L12</text>
<text x="146.7" y="136.7">L/2.7nH/0201</text>
<text x="193" y="136.7">L22</text>
<text x="200.8" y="136.7">C/10pF/0201</text>
<text x="254.8" y="132.9">ANT-IPEX4</text>
<text x="113.9" y="140.6">C120</text>
<text x="158.3" y="140.6">C119</text>
<text x="222" y="140.6">C122</text>
<text x="113.9" y="144.5">C/2.7pF/0201</text>
<text x="158.3" y="144.5">C/1pF/0201</text>
<text x="222" y="144.5">NI/C/0201</text>
<text x="222" y="148.3">L23</text>
<text x="222" y="154.1">NI/L/0201</text>
</g>
<g font-size="1.7">
<text x="94.2" y="42.1">6</text>
<text x="94.2" y="45.9">7</text>
<text x="157.7" y="47.8">30</text>
<text x="157.7" y="42.1">31</text>
<text x="93.2" y="49.8">18</text>
<text x="94.2" y="53.6">9</text>
<text x="157.7" y="53.6">29</text>
<text x="73.2" y="54.5">VCC_3V3_Z</text>
<text x="94.2" y="57.5">8</text>
<text x="157.7" y="59.4">28</text>
<text x="93.2" y="63.3">14</text>
<text x="157.7" y="65.2">27</text>
<text x="73.2" y="68">VCC_3V3_Z</text>
<text x="93.2" y="71">17</text>
<text x="157.7" y="71">26</text>
<text x="73.2" y="75.7">VCC_3V3_Z</text>
<text x="157.7" y="76.8">24</text>
<text x="73.2" y="83.5">VCC_3V3_Z</text>
<text x="93.2" y="78.7">19</text>
<text x="157.7" y="82.6">23</text>
<text x="218.1" y="79.6">VCC_3V3_Z</text>
<text x="93.2" y="86.4">10</text>
<text x="157.7" y="88.4">22</text>
<text x="93.2" y="90.3">25</text>
<text x="93.2" y="94.2">32</text>
<text x="157.7" y="94.2">11</text>
<text x="157.7" y="100">5</text>
<text x="51.7" y="107.7">2</text>
<text x="51.7" y="103.8">4</text>
<text x="67" y="103.8">1</text>
<text x="67" y="107.7">3</text>
<text x="93.2" y="103.8">20</text>
<text x="157.7" y="105.7">4</text>
<text x="93.2" y="111.5">12</text>
<text x="157.7" y="111.5">3</text>
<text x="93.2" y="115.4">13</text>
<text x="93.2" y="119.3">33</text>
<text x="157.7" y="117.3">2</text>
<text x="30.7" y="124">VCC_3V3_Z</text>
<text x="93.2" y="123.1">15</text>
<text x="157.7" y="123.1">1</text>
<text x="113.5" y="130.7" transform="rotate(-90 113.5 130.7)">16</text>
<text x="233.6" y="179.2">Design by:</text>
<text x="252.9" y="179.2">Review by:</text>
<text x="272.2" y="179.2">Size:</text>
<text x="281.8" y="179.2">Rev:</text>
<text x="233.6" y="185">Date:</text>
<text x="239.4" y="185">Wednesday, May 06, 2026</text>
<text x="272.2" y="185">Sheet: 12</text>
<text x="281.9" y="185">of:</text>
<text x="285.7" y="185">13</text>
</g>
<g font-size="1.7" fill="#004080">
<text x="97.5" y="43.3">VDDBUS_USB</text>
<text x="97.5" y="47.2">VDDCORE</text>
<text x="132.8" y="43.3">GPIO_28/Bootstrap/I2C_SCL</text>
<text x="97.5" y="51">AVDD15</text>
<text x="118.7" y="49.1">GPIO27/I2C_SDA/I2S_RCLK_O /DI/SIG3 /SIG7</text>
<text x="97.5" y="58.7">DCDC_OUT</text>
<text x="97.5" y="54.9">SW_DCDC</text>
<text x="115.9" y="54.9">GPIO26/I2C_SCL/SPI_SS/I2S_DIO/DO/SIG2 /SIG6</text>
<text x="97.5" y="64.5">AVDD33_AON</text>
<text x="117.7" y="60.7">GPIO25/I2C_SDA/SPI_MISO/I2S_FS/SIG1 /SIG5</text>
<text x="115.5" y="66.5">GPIO24/I2C_SCL/SPI_MOSI/I2S_BCLK/SIG0 /SIG4</text>
<text x="97.5" y="72.3">AVDD33_PA</text>
<text x="123.7" y="72.3">GPIO23/I2C_SDA/SPI_SCLK/SIG7 /SIG3</text>
<text x="97.5" y="80">AVDD_RF</text>
<text x="122.8" y="83.8">GPIO15 / UART_RX/I2C_SDA/SIG7 /SIG3</text>
<text x="141.5" y="78">GPIO17/I2C_SDA</text>
<text x="97.5" y="87.7">VDDIO_2</text>
<text x="123.1" y="89.6">GPIO14 / UART_TX/I2C_SCL/SIG6 /SIG2</text>
<text x="97.5" y="91.6">VDDIO_3</text>
<text x="97.5" y="95.4">VDDIO_1</text>
<text x="142.5" y="95.4">GPIO9/I2C_SDA</text>
<text x="127.8" y="101.2">GPIO8/PWM3/I2C_SCL/SIG0 /SIG4</text>
<text x="55" y="105.1">GND2</text>
<text x="62.6" y="105.1">X1</text>
<text x="97.5" y="105.1">XTAL_HF_IN</text>
<text x="127.6" y="107">GPIO7/PWM2/I2C_SDA/SIG7 /SIG3</text>
<text x="55" y="108.9">GND1</text>
<text x="62.6" y="108.9">X2</text>
<text x="97.5" y="108.9">XTAL_HF_OUT</text>
<text x="97.5" y="112.8">XTAL32K_IN</text>
<text x="127.8" y="112.8">GPIO2/PWM2/I2C_SCL/SIG2 /SIG6</text>
<text x="97.5" y="116.6">XTAL32K_OUT</text>
<text x="127.6" y="118.6">GPIO1/PWM1/I2C_SDA/SIG1 /SIG5</text>
<text x="97.5" y="124.4">PU_CHIP</text>
<text x="97.5" y="120.5">PAD_GND</text>
<text x="127.8" y="124.4">GPIO0/PWM0/I2C_SCL/SIG0 /SIG4</text>
<text x="114.7" y="126.4" transform="rotate(-90 114.7 126.4)">ANT</text>
</g>
<g font-size="1.4">
<text x="30.9" y="1.4">5</text>
<text x="88.8" y="1.4">4</text>
<text x="146.7" y="1.4">3</text>
<text x="204.6" y="1.4">2</text>
<text x="262.6" y="1.4">1</text>
<text x=".5" y="26.1">D</text>
<text x="292" y="26.1">D</text>
<text x=".5" y="71.9">C</text>
<text x="292" y="71.9">C</text>
<text x=".5" y="117.8">B</text>
<text x="292" y="117.8">B</text>
<text x=".5" y="163.6">A</text>
<text x="292" y="163.6">A</text>
<text x="30.9" y="186.8">5</text>
<text x="88.8" y="186.8">4</text>
<text x="146.7" y="186.8">3</text>
<text x="204.6" y="186.8">2</text>
<text x="262.6" y="186.8">1</text>
</g>
</svg>
